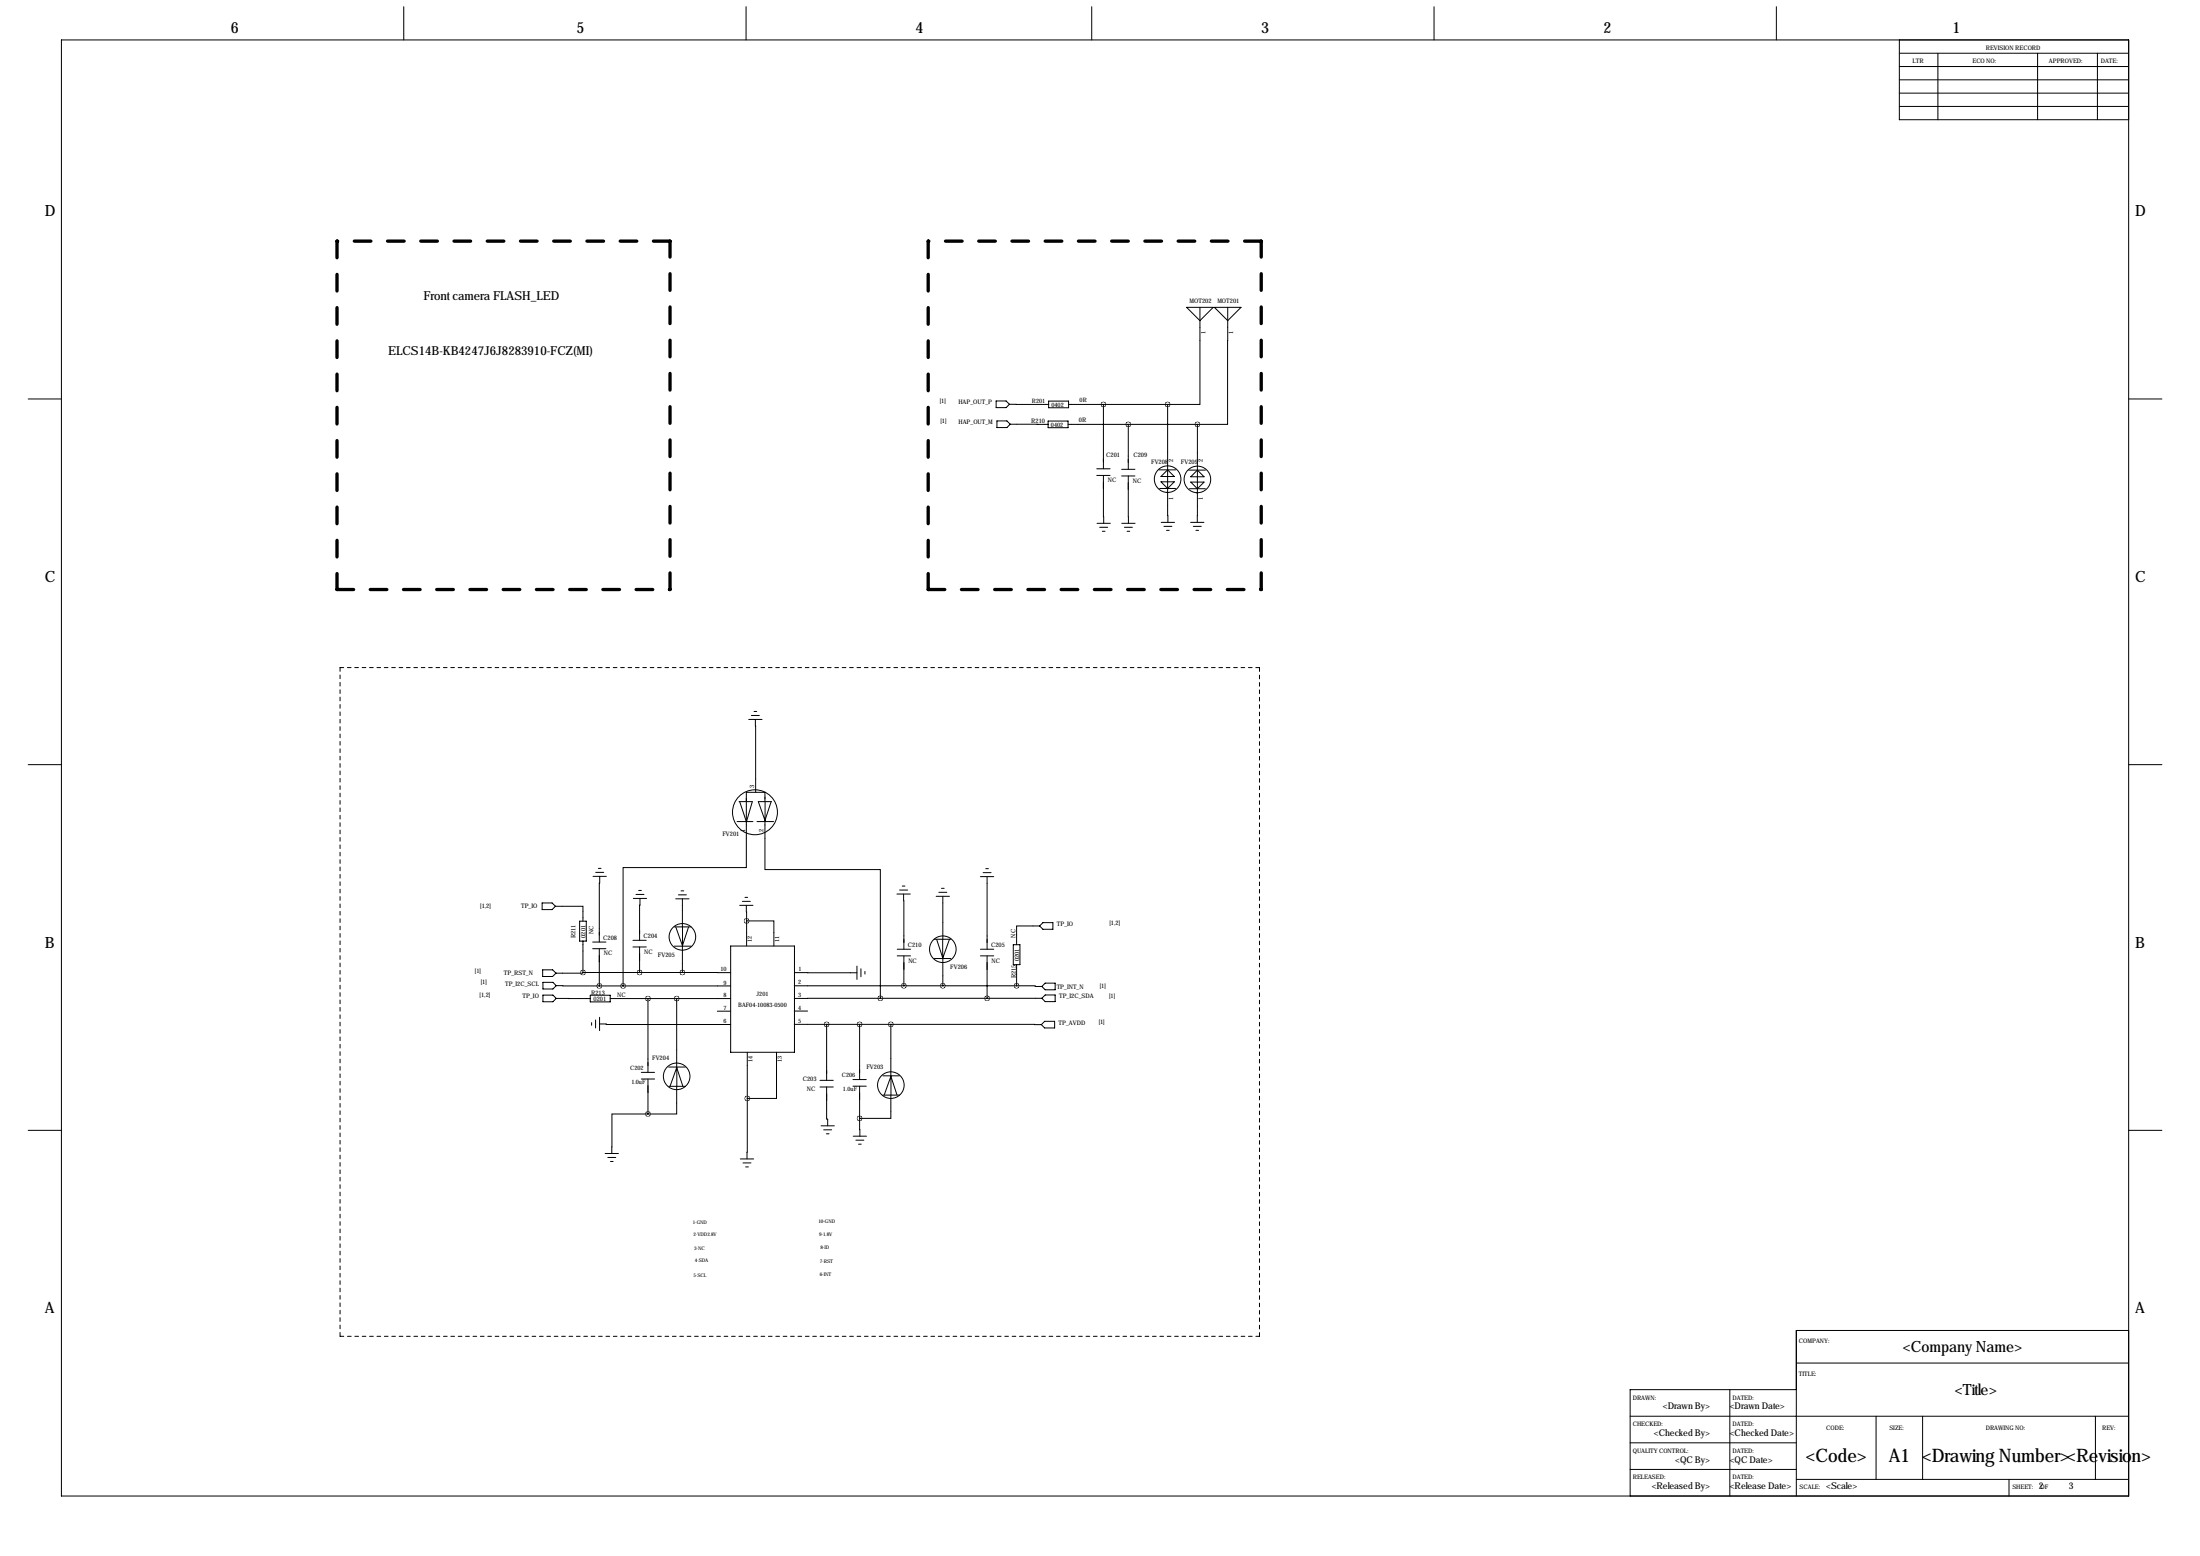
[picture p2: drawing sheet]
<svg xmlns="http://www.w3.org/2000/svg" width="841mm" height="594mm" viewBox="0 0 841 594" stroke-linecap="round" stroke-linejoin="round" font-family="sans-serif">
<g fill="none" stroke="#000" stroke-width=".38">
<path d="M23.5 15.3h789.9v556.2h-789.9zM154.3 2.6v12.7M285.1 2.6v12.7M417.2 2.6v12.7M548 2.6v12.7M678.8 2.6v12.7M725.8 15.3v30.4h87.6M725.8 20.3h87.6M725.8 25.4h87.6M725.8 35.6h87.6M725.8 30.5h87.6M740.5 20.3v25.4"/>
<path d="M778.6 20.3v25.4M801.5 20.3v25.4M725.8 40.7h87.6M453.4 117.4h10.2l-5.1 5.1zM458.5 117.4v37.1h-12.3M464.1 117.4h10.1l-5.1 5.1zM469.1 117.4v44.7h-11.5M10.8 152.4h12.7M380.6 153.2h3.9l1.2 1.3-1.2 1.2h-3.9zM385.7 154.5h15M400.7 153.2h7.6v2.6h-7.6zM408.3 154.5h37.9"/>
<path d="M421.6 154.5v24.6M446.2 154.5l.1 45.1M813.4 152.4h12.7M380.9 160.8h3.9l1.2 1.3-1.2 1.2h-3.9zM386 162.1h14.5M400.5 160.9h7.6v2.5h-7.6zM408.1 162.1h49.5M419.1 179.1h5.1M428.6 179.3h5.1M431.1 162.1v17.2M442.9 179.5h6.3M446.2 179.5l2.5 2.5h-5.1z"/>
<path d="M454.3 179.6h6.3M457.6 162.1l-.1 37.5M457.6 179.6l2.5 2.5h-5.1zM419.1 181.6h5.1M419.2 199.9h5.1M421.6 181.6l.1 18.3M428.6 181.8h5.1M428.7 199.9h5M431.1 181.8l.1 18.1M443.1 186.6h6.1M443.6 184.1h5.1l-2.5 2.5zM443.7 199.6h5.1"/>
<path d="M445.7 188.1h.5M454.5 186.7h6.1M455 199.6h5M455 184.2h5.1l-2.5 2.5zM457 188.2h.6M420.2 201.4h3.1M421.2 203h1M429.7 201.4h3M430.7 203h1M444.8 201.1h3M445.8 202.6h1M456 201.1h3"/>
<path d="M457 202.6h1M286.1 274.8h5.1M287.1 273.3h3.1M288.1 271.8h1.1M288.6 274.8l.1 27.9M10.8 292.1h12.7M813.4 292.1h12.7M281.6 313.9h6.1M282.4 306.2h5.1l-2.3 7.9M282.7 306.2l2.5 7.7M289.3 313.9h6.3M292.3 313.6v18.6h44.1v49.2"/>
<path d="M294.6 306.3l-2.3 7.3M294.8 306.2h-5l2.6 7.3-.1-10.8h-7.1v28.7h-47.1v45.3M226.6 334.8h5.1M227.6 333.3h3.1M228.7 331.7h1M229.2 334.8l-.2 25.1M344.8 338.5h1M359.8 339.4h1M374.6 334.9h5.1M375.7 333.4h3M376.7 331.8h1M377.2 334.9v27.7"/>
<path d="M207.2 345h3.8l1.2 1.2-1.2 1.3h-3.8zM212.2 346.2h10.6v5.7M221.5 351.9h2.5v7.6h-2.5zM222.8 359.5v12M226.5 359.9h5M241.9 359.2h5M242 343.2h5.1M243 341.7h3.1M244 340.2h1.1M244.6 343.2l-.2 16M257.7 354.1h6.4M258.2 343.4h5.1"/>
<path d="M259.2 341.9h3.1M260.2 340.3h1.1M260.8 343.4v18l-2.6-7.3M263.1 354.2l-2.4 7.3M282.7 345.9h5M283.7 344.3h3M284.7 342.8h1M285.2 345.9l.1 5.9M285.3 351.8h10.4v9.6M285.3 351.8v9.6M342.7 341.5h5.1M343.8 340h3"/>
<path d="M345.3 341.5l.1 21.1M357 358.8h6.3M357.7 342.4h5.1M357.9 358.9l2.4 7.3M358.7 340.9h3.1M360.3 342.4l-.1 23.7 2.6-7.3M397.3 353.7h-8.8v7.2M397.3 353.7l1.2-1.2h3.8v2.5h-3.8zM207.4 370.5h3.8l1.2 1.3-1.2 1.2h-3.8zM207.5 375.3h3.8l1.2 1.2-1.2 1.3h-3.8zM212.5 376.5l16.5 .2M222.8 371.5l-.1 .3h-10.3"/>
<path d="M222.8 371.5h38M226.5 362.4h5M229 362.4v14.3M229 376.7h50.2M241.9 361.8h5M244.4 361.8v9.7M257.7 361.5h6.4M260.8 371.5l18.4 .1M260.8 361.5v10M279.2 361.4h24.4v40.6h-24.4zM303.5 376.6h85M303.6 371.6h23.9"/>
<path d="M327.5 369.1v5.1M329 370.1v3M330.5 371.1v1M342.8 362.6h5.1M342.8 365.2h5.1M345.4 365.2v11.4M357 366.2h6.3M360.3 366.2v10.4M374.6 362.6h5.1M374.6 365.2h5.1M377.2 365.2v16.2M387.2 360.9h2.5v7.6h-2.5z"/>
<path d="M388.5 376.6l9.6 .3M388.5 368.5v8.1M398.1 376.9l1.3-1.3h3.8v2.5h-3.8zM207.5 380.2h3.8l1.2 1.2-1.2 1.3h-3.8zM212.5 381.4l13.1 .1M225.6 380.2h7.6v2.5h-7.6zM226.1 390.7v1M227.6 389.7v3M229.1 391.2h2.5v.2h47.6M229.1 388.6v5.1M233.2 381.5h46M247.6 381.5v28.2"/>
<path d="M258.6 381.5v26.1M274.1 386.3h5.1M303.5 386.3h5.1M303.5 391.3h36.9M315.9 391.3v21.4M328.5 391.3v21.1M336.4 381.4h-32.9M336.4 381.4h61.7M340.4 391.3l57.5 .1M340.4 391.3v19.7l2.3 7.3M398.1 381.4l1.3-1.3h3.8v2.5h-3.8zM399.2 390.2h3.8v2.5h-3.8l-1.3-1.3z"/>
<path d="M245.1 409.7h5M245.1 412.2h5M247.6 412.2v13.4M255.5 415h6.4M255.5 407.6h6.4M256 415l2.6-7.3v17.9h-11M258.5 407.6l2.4 7.3M285.5 419.6l-.1 23.1M285.5 402v17.6M296.7 402v17.6h-11.2M313.3 412.7h5.1M313.3 415.3h5.1"/>
<path d="M315.9 415.3v12.3h.4v2.5M325.9 412.4h5.1M325.9 415h5.1M328.5 415v12.2M337.4 411h6.3M337.4 418.4h6.3M337.9 418.4l2.6-7.3v7.3M340.4 418.4v8.8h-11.9M10.8 431.8h12.7M247.6 425.6h-13.8v15.1M313.7 430.1h5.1M314.8 431.6h3"/>
<path d="M315.8 433.1h1M326 434.1h5.1M327.1 435.6h3M328.1 437.1h1M328.5 427.2l.1 6.9M813.4 431.8h12.7M231.2 440.7h5.1M232.3 442.2h3M233.3 443.7h1M282.9 442.7h5.1M283.9 444.3h3.1M284.9 445.8h1.1"/>
<path d="M813.4 508.3h-127v63.2M661 530.9v40.6M686.4 520.7h127M686.4 530.9h-63.5v40.6M622.9 541h190.5M622.9 551.2h63.5M716.9 541v24.2M734.7 541v24.2M800.7 541v24.2M622.9 561.4h63.5M686.4 565.2h127M767.7 565.2v6.3"/>
<circle cx="446.2" cy="183.1" r="5.1"/>
<circle cx="457.6" cy="183.2" r="5.1"/>
<circle cx="288.5" cy="310.3" r="8.6"/>
<circle cx="260.8" cy="357.9" r="5.1"/>
<circle cx="360.3" cy="362.6" r="5.1"/>
<circle cx="258.6" cy="411.2" r="5.1"/>
<circle cx="340.4" cy="414.5" r="5.1"/>
</g>
<path d="M128.8 92.1v133.1M256 92.1h-127.2M354.7 92.1v133.1M481.9 92.1h-127.2M128.8 225.2h127.2M256 225.2v-133.1M354.7 225.2h127.2M481.9 225.2v-133.1" fill="none" stroke="#000" stroke-width="1.3" stroke-dasharray="6.3 6.3"/>
<path d="M129.9 255v255.5M481.3 255h-351.4M129.9 510.5h351.4M481.3 510.5v-255.5" fill="none" stroke="#000" stroke-width=".38" stroke-dasharray="1.4 1.4"/>
<path d="M285.2 351.8a.1 .1 0 0 0 .2 0 .1 .1 0 0 0-.2 0zM285.5 419.6a.07 .07 0 0 0 .1 0 .07 .07 0 0 0-.1 0zM345.3 376.6a.1 .1 0 0 0 .2 0 .1 .1 0 0 0-.2 0zM315.8 391.3a.07 .07 0 0 0 .1 0 .07 .07 0 0 0-.1 0zM328.4 391.3a.07 .07 0 0 0 .1 0 .07 .07 0 0 0-.1 0zM340.3 391.3a.1 .1 0 0 0 .2 0 .1 .1 0 0 0-.2 0zM328.4 427.2a.07 .07 0 0 0 .1 0 .07 .07 0 0 0-.1 0zM260.7 371.5a.07 .07 0 0 0 .1 0 .07 .07 0 0 0-.1 0zM360.2 376.6a.07 .07 0 0 0 .1 0 .07 .07 0 0 0-.1 0zM247.5 381.5a.1 .1 0 0 0 .2 0 .1 .1 0 0 0-.2 0zM244.3 371.5a.1 .1 0 0 0 .2 0 .1 .1 0 0 0-.2 0zM238 376.7a.1 .1 0 0 0 .2 0 .1 .1 0 0 0-.2 0zM336.3 381.4a.1 .1 0 0 0 .2 0 .1 .1 0 0 0-.2 0zM228.9 376.7a.1 .1 0 0 0 .2 0 .1 .1 0 0 0-.2 0zM377.1 381.4a.1 .1 0 0 0 .2 0 .1 .1 0 0 0-.2 0zM258.5 381.5a.07 .07 0 0 0 .1 0 .07 .07 0 0 0-.1 0zM247.5 425.6a.1 .1 0 0 0 .2 0 .1 .1 0 0 0-.2 0zM222.7 371.5a.07 .07 0 0 0 .1 0 .07 .07 0 0 0-.1 0zM388.4 376.6a.07 .07 0 0 0 .1 0 .07 .07 0 0 0-.1 0zM421.6 154.5a.07 .07 0 0 0 .1 0 .07 .07 0 0 0-.1 0zM431.1 162.1a.07 .07 0 0 0 .1 0 .07 .07 0 0 0-.1 0zM446.1 154.5a.07 .07 0 0 0 .1 0 .07 .07 0 0 0-.1 0zM457.5 162.1a.07 .07 0 0 0 .1 0 .07 .07 0 0 0-.1 0z" fill="#000" stroke="#000" stroke-width="1.9"/>
<g font-size="7.1">
<text x="690" y="558.7">&lt;Code&gt;</text>
<text x="721.7" y="558.7">A1 &lt;Drawing Number&gt;&lt;Revision&gt;</text>
</g>
<g font-size="5.9">
<text x="88.2" y="12.7">6</text>
<text x="220.3" y="12.7">5</text>
<text x="349.9" y="12.7">4</text>
<text x="481.9" y="12.7">3</text>
<text x="612.7" y="12.7">2</text>
<text x="746.1" y="12.7">1</text>
<text x="17.1" y="82.6">D</text>
<text x="815.9" y="82.6">D</text>
<text x="17.1" y="222.3">C</text>
<text x="815.9" y="222.3">C</text>
<text x="17.1" y="362">B</text>
<text x="815.9" y="362">B</text>
<text x="17.1" y="501.7">A</text>
<text x="815.9" y="501.7">A</text>
<text x="727.1" y="516.3">&lt;Company Name&gt;</text>
<text x="747" y="532.9">&lt;Title&gt;</text>
</g>
<g font-size="4.7">
<text x="161.8" y="114.5">Front camera FLASH_LED</text>
<text x="148.3" y="135.8">ELCS14B-KB4247J6J8283910-FCZ(MI)</text>
</g>
<g font-size="3.6">
<text x="635.5" y="538.4">&lt;Drawn By&gt;</text>
<text x="661" y="538.4">&lt;Drawn Date&gt;</text>
<text x="632" y="548.6">&lt;Checked By&gt;</text>
<text x="661" y="548.6">&lt;Checked Date&gt;</text>
<text x="640.1" y="558.7">&lt;QC By&gt;</text>
<text x="661" y="558.7">&lt;QC Date&gt;</text>
<text x="631.2" y="568.9">&lt;Released By&gt;</text>
<text x="661" y="568.9">&lt;Release Date&gt;</text>
<text x="697.8" y="568.9">&lt;Scale&gt;</text>
<text x="779.1" y="568.9">2</text>
<text x="790.5" y="568.9">3</text>
</g>
<g font-size="2.4">
<text x="758.8" y="19.1">REVISION RECORD</text>
<text x="730.9" y="24.1">LTR</text>
<text x="753.7" y="24.1">ECO NO:</text>
<text x="782.9" y="24.1">APPROVED:</text>
<text x="802.7" y="24.1">DATE:</text>
<text x="454.6" y="115.6">MOT202</text>
<text x="465.2" y="115.6">MOT201</text>
<text x="460.6" y="127.8" transform="rotate(-90 460.6 127.8)">1</text>
<text x="471.2" y="127.8" transform="rotate(-90 471.2 127.8)">1</text>
<text x="359.1" y="154.1">[1]</text>
<text x="366.2" y="154.5">HAP_OUT_P</text>
<text x="359.4" y="161.4">[1]</text>
<text x="394" y="161.6">R210</text>
<text x="412.3" y="161.4">0R</text>
<text x="366.2" y="162.1">HAP_OUT_M</text>
<text x="422.7" y="174.8">C201</text>
<text x="433.1" y="174.5">C209</text>
<text x="439.9" y="177.2">FV208</text>
<text x="448.3" y="176.4" transform="rotate(-90 448.3 176.4)">2</text>
<text x="451.2" y="177.3">FV209</text>
<text x="459.6" y="176.5" transform="rotate(-90 459.6 176.5)">2</text>
<text x="423.4" y="184.2">NC</text>
<text x="432.9" y="184.4">NC</text>
<text x="448.3" y="190.9" transform="rotate(-90 448.3 190.9)">1</text>
<text x="459.6" y="191" transform="rotate(-90 459.6 191)">1</text>
<text x="288.2" y="301.2" transform="rotate(-90 288.2 301.2)">3</text>
<text x="284.7" y="317.9" transform="rotate(-90 284.7 317.9)">1</text>
<text x="291.8" y="317.9" transform="rotate(-90 291.8 317.9)">2</text>
<text x="276" y="319.4">FV201</text>
<text x="183.5" y="346.8">[1,2]</text>
<text x="199.1" y="347">TP_IO</text>
<text x="403.9" y="353.7">TP_IO</text>
<text x="424" y="353.5">[1,2]</text>
<text x="219.9" y="358.5" transform="rotate(-90 219.9 358.5)">R211</text>
<text x="223.8" y="358.3" transform="rotate(-90 223.8 358.3)">0201</text>
<text x="226.8" y="357" transform="rotate(-90 226.8 357)">NC</text>
<text x="230.5" y="359.1">C208</text>
<text x="245.9" y="358.5">C204</text>
<text x="388" y="358.2" transform="rotate(-90 388 358.2)">NC</text>
<text x="230.7" y="365">NC</text>
<text x="246.1" y="364.4">NC</text>
<text x="251.4" y="365.6">FV205</text>
<text x="346.9" y="361.9">C210</text>
<text x="378.7" y="361.9">C205</text>
<text x="181.5" y="371.9">[1]</text>
<text x="347.1" y="367.8">NC</text>
<text x="363.1" y="370.3">FV206</text>
<text x="378.9" y="367.8">NC</text>
<text x="389.5" y="367.3" transform="rotate(-90 389.5 367.3)">0201</text>
<text x="183.7" y="376">[1]</text>
<text x="192.6" y="372.4">TP_RST_N</text>
<text x="193" y="376.5">TP_I2C_SCL</text>
<text x="388.2" y="373.7" transform="rotate(-90 388.2 373.7)">R215</text>
<text x="403.8" y="378">TP_INT_N</text>
<text x="420.3" y="377.3">[1]</text>
<text x="183.3" y="380.8">[1,2]</text>
<text x="199.7" y="381.4">TP_IO</text>
<text x="225.9" y="380">R213</text>
<text x="226.8" y="382.5">0201</text>
<text x="235.9" y="381">NC</text>
<text x="404.7" y="381.4">TP_I2C_SDA</text>
<text x="423.9" y="381.1">[1]</text>
<text x="404.5" y="391.4">TP_AVDD</text>
<text x="419.8" y="391.3">[1]</text>
<text x="249.2" y="405.1">FV204</text>
<text x="306.8" y="413">C203</text>
<text x="331.1" y="408.5">FV203</text>
<text x="308.3" y="416.6">NC</text>
<text x="687.4" y="513.1">COMPANY:</text>
<text x="687.4" y="525.8">TITLE:</text>
<text x="623.9" y="534.7">DRAWN:</text>
<text x="662" y="534.7">DATED:</text>
<text x="623.9" y="544.8">CHECKED:</text>
<text x="662" y="544.8">DATED:</text>
<text x="697.8" y="546.1">CODE:</text>
<text x="722" y="546.1">SIZE:</text>
<text x="758.8" y="546.1">DRAWING NO:</text>
<text x="803.2" y="546.1">REV:</text>
<text x="623.9" y="555">QUALITY CONTROL:</text>
<text x="662" y="555">DATED:</text>
<text x="623.9" y="565.2">RELEASED:</text>
<text x="662" y="565.2">DATED:</text>
<text x="687.7" y="569">SCALE:</text>
<text x="769" y="569">SHEET:</text>
<text x="779.7" y="569">OF</text>
</g>
<g font-size="2.3">
<text x="394.3" y="154">R201</text>
<text x="401.8" y="155.5">0402</text>
<text x="412.5" y="153.7">0R</text>
<text x="401.6" y="163.1">0402</text>
<text x="287.3" y="359.8" transform="rotate(-90 287.3 359.8)">12</text>
<text x="297.7" y="359.9" transform="rotate(-90 297.7 359.9)">11</text>
<text x="275.3" y="371.1">10</text>
<text x="305.1" y="371.1">1</text>
<text x="276.5" y="376.1">9</text>
<text x="305.1" y="376.1">2</text>
<text x="276.5" y="381">8</text>
<text x="289.1" y="380.5">J201</text>
<text x="305.1" y="380.9">3</text>
<text x="276.5" y="385.8">7</text>
<text x="282.1" y="384.5">BAF04-10083-0500</text>
<text x="305.1" y="385.7">4</text>
<text x="276.5" y="390.9">6</text>
<text x="305.1" y="390.8">5</text>
<text x="287.6" y="405.9" transform="rotate(-90 287.6 405.9)">14</text>
<text x="298.8" y="405.9" transform="rotate(-90 298.8 405.9)">13</text>
<text x="240.8" y="408.8">C202</text>
<text x="321.7" y="411.5">C206</text>
<text x="241.2" y="414">1.0uF</text>
<text x="322.1" y="416.8">1.0uF</text>
</g>
<g font-size="1.9">
<text x="264.7" y="467.7">1-GND</text>
<text x="312.7" y="467.2">10-GND</text>
<text x="265" y="472.3">2-VDD2.8V</text>
<text x="313" y="472.3">9-1.8V</text>
<text x="265.2" y="477.6">3-NC</text>
<text x="313.5" y="477.1">8-ID</text>
<text x="265.5" y="482">4-SDA</text>
<text x="313.2" y="482.5">7-RST</text>
<text x="265" y="487.8">5-SCL</text>
<text x="313.2" y="487.3">6-INT</text>
</g>
</svg>
